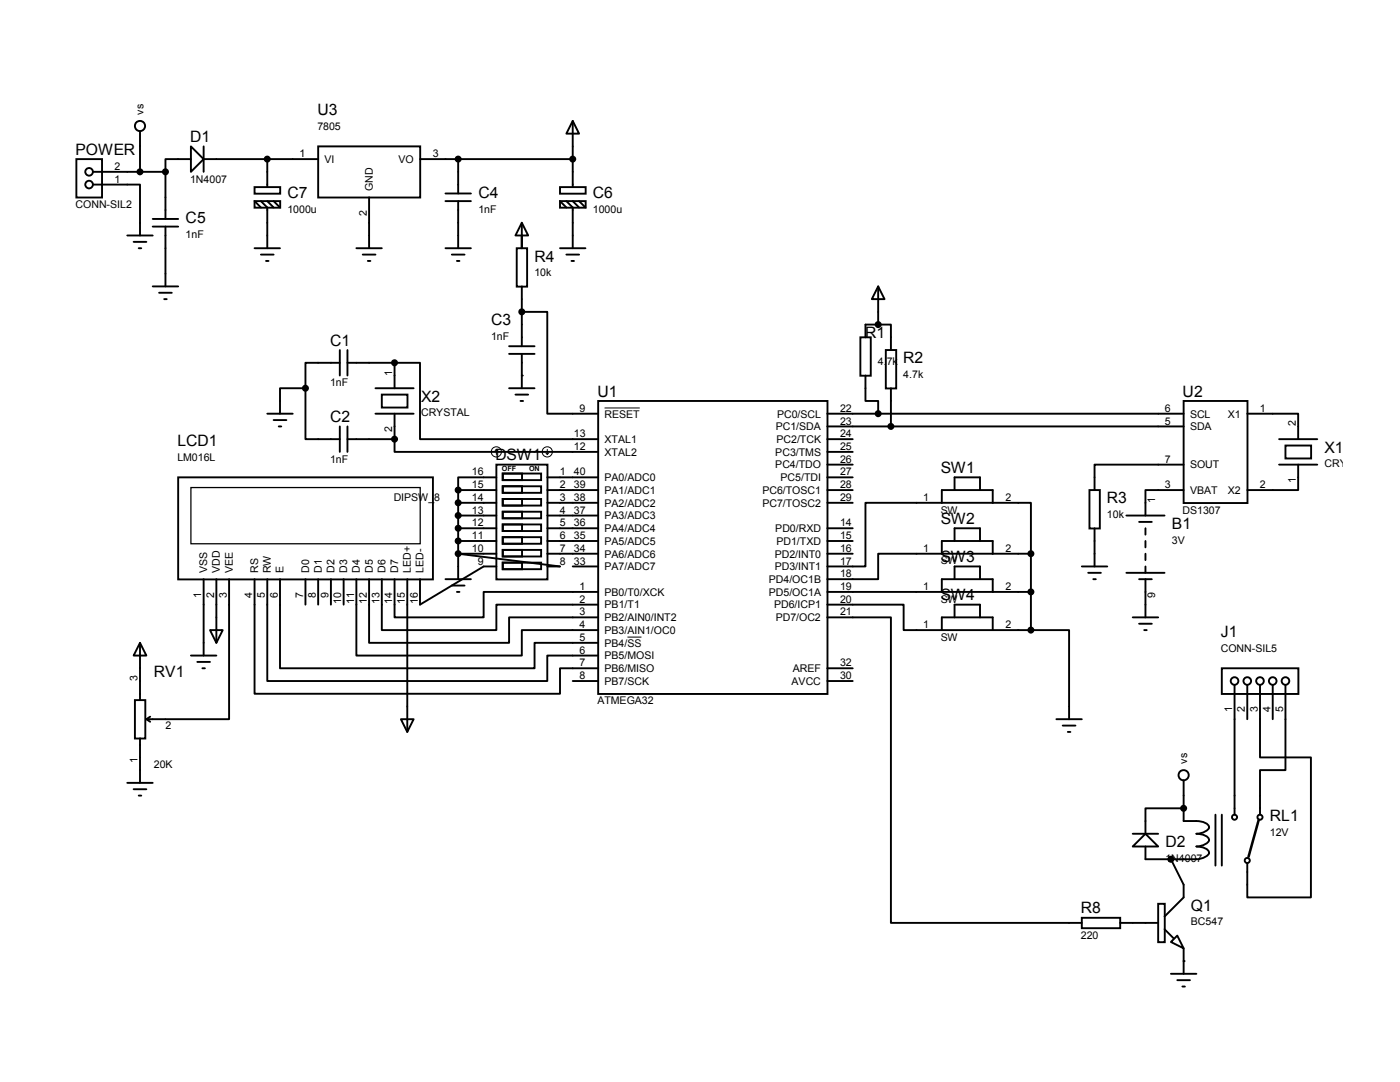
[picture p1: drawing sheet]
<svg xmlns="http://www.w3.org/2000/svg" width="279mm" height="216mm" viewBox="0 0 279 216" stroke-linecap="round" stroke-linejoin="round" font-family="sans-serif">
<g fill="none" stroke="#000" stroke-width=".38">
<path d="M15.2 31.8h5.2v7.6h-5.2zM18.5 36.8h9.4v10.2M18.5 34.3h14.5M27.9 26.2v8.1M33 34.3v9.4M38.1 29.2l2.5 2.6-2.5 2.5zM38.1 31.8h-5.1v2.5M40.6 31.8h22.9M40.6 29.2v5.1M50.8 37.3h5.1v1.4h-5.1zM53.3 31.8v5.5M63.5 29.2h20.4v10.2h-20.4z"/>
<path d="M73.7 39.4v10.1M83.8 31.8h30.5M88.9 38.6h5.1M91.4 31.8v6.8M111.8 37.3h5.1v1.4h-5.1zM114.3 24.1l1.3 2.6h-2.6zM114.3 24.1v13.2M25.4 47h5.1M26.7 48.3h2.5M27.7 49.5h.5M30.5 43.7h5.1M30.5 45.2h5.1"/>
<path d="M30.5 57.2h5.1M31.7 58.4h2.6M32.8 59.7h.5M33 45.2v12M50.8 40.1h5.1v1.3h-5.1zM50.8 49.5h5.1M50.8 40.1l1.3 1.3M52.1 40.1l1.2 1.3v8.1M52.1 50.8h2.5M53.1 52.1h.5M53.3 40.1l1.3 1.3M54.6 40.1l1.3 1.3"/>
<path d="M71.1 49.5h5.1M72.4 50.8h2.5M73.4 52.1h.5M88.9 49.5h5.1M88.9 40.1h5.1M90.2 50.8h2.5M91.2 52.1h.5M91.4 40.1v9.4M103.1 49.5h2.1v7.7h-2.1zM104.1 44.4l1.3 2.6h-2.5zM104.1 44.4v5.1M104.1 57.2v11.9"/>
<path d="M111.8 40.1h5.1v1.3h-5.1zM111.8 49.5h5M111.8 40.1l1.2 1.3M113 40.1l1.3 1.3v8.1M113 50.8h2.6M114 52.1h.6M114.3 40.1l1.3 1.3M115.6 40.1l1.2 1.3M175.3 57.2l1.2 2.5h-2.5zM175.3 57.2v7.6M61 77.5v10.1h6.8M61 77.5h-5.1v5"/>
<path d="M67.8 72.4h-6.8v5.1M67.8 69.8v5.1M69.3 72.4h9.4M69.3 69.8v5.1M74.9 77.5h7.6M76.2 78.7h5.1v2.6h-5.1zM78.7 72.4h5.1v15.2h35.6M78.7 72.4v5.1M101.6 77.5h5.1M101.6 69.1h5.1M101.6 70.6h5.1M102.9 78.7h2.5"/>
<path d="M104.1 62.2h5.1v20.3h10.2M104.1 70.6v6.9M171.7 67.3h2.1v7.7h-2.1zM172.7 74.9v5.1h2.6v2.5M175.3 64.8h2.5v5M175.3 64.8h-2.6v2.5M176.8 69.8h2.1v7.7h-2.1zM177.8 77.5v7.6M35.6 95.2h50.8v20.4h-50.8zM53.3 82.5h5.1M54.6 83.8h2.5M55.6 85.1h.5"/>
<path d="M67.8 85.1v5.1M69.3 87.6h9.4M69.3 85.1v5.1M74.9 82.5h7.6M78.7 87.6v2.6h40.7M78.7 82.5v5.1M91.4 97.8v17.8M91.4 97.8h7.7M99.1 92.7h10.2v22.9h-10.2zM99.1 95.2h-7.7v2.6M100.3 94.5h7.7v1.3h-7.7zM100.3 94.5h3.9v1.3h-3.9z"/>
<path d="M100.3 97h7.7v1.3h-7.7zM100.3 97h3.9v1.3h-3.9zM100.3 99.6h7.7v1.3h-7.7zM100.3 99.6h3.9v1.3h-3.9zM103.9 80h.5M109.2 95.2h10.2M109.2 97.8h10.2M119.4 80h45.7v58.5h-45.7zM165.1 82.5h71.1M165.1 85.1h71.1M165.1 87.6h5.1M165.1 95.2h5.1"/>
<path d="M165.1 97.8h5.1M165.1 90.2h5.1M165.1 92.7h5.1M190.5 97.8v-2.6h5.1v2.6M217.4 97.8h2.1v7.7h-2.1zM236.2 80h12.8v20.4h-12.8zM236.2 92.7h-17.8v5.1M236.2 97.8h-7.6v5.1M248.9 82.5h10.2v5.1M255.3 87.6h7.6M255.3 92.7h7.6M256.5 88.9h5.2v2.6h-5.2z"/>
<path d="M259.1 92.7v5.1h-10.2M40.6 115.6v15.2M43.2 115.6v12.7M45.7 115.6v27.9h-16.5M50.8 115.6v22.8h61v-5.1h7.6M53.3 115.6v20.3h55.9v-5.1h10.2M55.9 115.6v17.7h50.8v-5h12.7M61 115.6v5M63.5 115.6v5M66 115.6v5M68.6 115.6v5M71.1 115.6v15.2h33v-5.1h15.3"/>
<path d="M73.7 115.6v12.7h27.9v-5.1h17.8M76.2 115.6v10.1h22.9v-5.1h20.3M78.7 115.6v7.6h17.8v-5.1h22.9M81.3 115.6v30.4M88.9 115.6h5.1M90.2 116.8h2.5M91.2 118.1h.5M91.4 100.3h7.7M91.4 102.9h7.7M91.4 105.4h7.7M91.4 107.9h7.7M99.1 110.5h-7.7l20.4 2.5h-2.6"/>
<path d="M99.1 113h-2.6l-12.7 7.6v-5M100.3 102.1h7.7v1.3h-7.7zM100.3 102.1h3.9v1.3h-3.9zM100.3 104.6h7.7v1.4h-7.7zM100.3 104.6h3.9v1.4h-3.9zM100.3 107.2h7.7v1.3h-7.7zM100.3 107.2h3.9v1.3h-3.9zM100.3 109.7h7.7v1.3h-7.7zM100.3 109.7h3.9v1.3h-3.9zM100.3 112.3h7.7v1.3h-7.7zM100.3 112.3h3.9v1.3h-3.9zM109.2 100.3h10.2"/>
<path d="M109.2 102.9h10.2M109.2 105.4h10.2M109.2 107.9h10.2M109.2 110.5h10.2M114.3 113h5.1M165.1 100.3h5.1M165.1 105.4h5.1M165.1 107.9h5.1M165.1 110.5h5.1M165.1 118.1h40.6M188 100.3v-2.5h10.1v2.5M188 110.5v-2.6h10.1v2.6"/>
<path d="M188 118.1v-2.5h10.1v2.5M190.5 107.9v-2.5h5.1v2.5M190.5 115.6v-2.6h5.1v2.6M205.7 110.5v-10.2h-33v12.7h-7.6M205.7 110.5h-30.4v5.1h-10.2M205.7 110.5v15.2M215.9 113h5.1M217.2 114.3h2.5M218.2 115.6h.5M218.4 105.4v7.6M224.8 102.9h7.6M224.8 114.3h7.6"/>
<path d="M227.3 115.6h2.6M227.3 104.1h2.6M228.6 105.4v1.3M228.6 107.9v1.3M228.6 110.5v1.3M228.6 113v1.3M228.6 115.6v7.6M26.9 139.7h2.1v7.7h-2.1zM27.9 128.3l1.3 2.5h-2.5zM27.9 128.3v11.4M38.1 130.8h5.1M39.4 132.1h2.5"/>
<path d="M40.4 133.3h.5M41.9 125.7h2.5l-1.2 2.6zM114.3 135.9h5.1M165.1 123.2h12.7v60.9h38.1M165.1 120.6h15.2v5.1h25.4M165.1 133.3h5.1M165.1 135.9h5.1M188 125.7v-2.5h10.1v2.5M190.5 123.2v-2.6h5.1v2.6M205.7 125.7h7.7v17.8M226.1 123.2h5M227.3 124.5h2.6"/>
<path d="M228.3 125.7h.6M243.8 133.3h15.3v5.2h-15.3zM246.4 136.7v25.9M248.9 136.7v6.8M251.5 136.7v14.4h10.1v28h-12.7v-6.9M254 136.7v6.8M256.5 136.7v17h-5v8.9M25.4 156.2h5.1M26.7 157.5h2.5M27.7 158.8h.5M27.9 147.3v8.9M29.2 143.5l.8 .5"/>
<path d="M30 143l-.8 .5M80 143.5h2.5l-1.2 2.5zM210.8 143.5h5.1M212.1 144.8h2.5M213.1 146h.5M236.2 155.7v8.1a8.5 8.5 0 0 1 4.3 .4 .88 .88 0 0 1 .8 .9 .88 .88 0 0 1-.8 .8l-1.7 .5a2.31 2.31 0 0 1 2.5 1.2 2.69 2.69 0 0 1-2.5 1.3 2.31 2.31 0 0 1 2.5 1.3 2.69 2.69 0 0 1-2.5 1.2h-10.2v-2.5M226.1 168.9l2.5-2.5 2.5 2.5zM226.1 166.4h5M233.7 171.4l2.5 5.1v2.6l-3.8 3.8M236.2 161.3h-7.6v5.1M242.6 162.6v10.1M243.8 162.6v10.1"/>
<path d="M215.9 183.1h7.7v2.1h-7.7zM223.5 184.1h7.6M231.1 180.3h1.4v7.7h-1.4zM232.4 185.4l1.8 1.8M233.7 194.3h5.1M234.9 186.7l1.3 2.5-2.5-1.2zM234.9 195.6h2.6M236 196.8h.5M236.2 189.2v5.1"/>
<circle cx="17.8" cy="34.3" r=".76"/>
<circle cx="17.8" cy="36.8" r=".76"/>
<circle cx="27.9" cy="25.1" r="1.02"/>
<circle cx="246.4" cy="135.9" r=".76"/>
<circle cx="248.9" cy="135.9" r=".76"/>
<circle cx="251.5" cy="135.9" r=".76"/>
<circle cx="254" cy="135.9" r=".76"/>
<circle cx="256.5" cy="135.9" r=".76"/>
<circle cx="236.2" cy="154.7" r="1.02"/>
<circle cx="246.4" cy="163.1" r=".51"/>
<circle cx="248.9" cy="171.7" r=".51"/>
<circle cx="251.5" cy="163.1" r=".51"/>
</g>
<g fill="#000">
<circle cx="104.1" cy="74.9" r=".19"/>
<circle cx="236.2" cy="191.8" r=".19"/>
</g>
<g fill="none" stroke="#000" stroke-width=".2">
<path d="M99.1 89.7l-.3 .2M99.1 89.7l.2 .2M99.1 89.7v1M109 90.4l.2 .3M109.2 89.7v1M109.5 90.4l-.3 .3M120.6 81.4h7.1M125.2 127.1h2.8"/>
<circle cx="99.1" cy="90.2" r="1.02"/>
<circle cx="109.2" cy="90.2" r="1.02"/>
</g>
<g fill="#000" stroke="#000" stroke-width=".38">
<circle cx="27.9" cy="34.3" r=".51"/>
<circle cx="33" cy="34.3" r=".51"/>
<circle cx="53.3" cy="31.7" r=".51"/>
<circle cx="91.4" cy="31.7" r=".51"/>
<circle cx="114.3" cy="31.7" r=".51"/>
<circle cx="61" cy="77.5" r=".51"/>
<circle cx="78.7" cy="72.4" r=".51"/>
<circle cx="104.1" cy="62.2" r=".51"/>
<circle cx="175.3" cy="64.8" r=".51"/>
<circle cx="78.7" cy="87.6" r=".51"/>
<circle cx="91.4" cy="97.8" r=".51"/>
<circle cx="175.3" cy="82.5" r=".51"/>
<circle cx="177.8" cy="85.1" r=".51"/>
<circle cx="91.4" cy="110.5" r=".51"/>
<circle cx="91.4" cy="107.9" r=".51"/>
<circle cx="91.4" cy="102.9" r=".51"/>
<circle cx="91.4" cy="100.3" r=".51"/>
<circle cx="91.4" cy="105.4" r=".51"/>
<circle cx="205.7" cy="110.5" r=".51"/>
<circle cx="205.7" cy="118.1" r=".51"/>
<circle cx="205.7" cy="125.7" r=".51"/>
<circle cx="233.7" cy="171.4" r=".51"/>
<circle cx="236.2" cy="161.3" r=".51"/>
</g>
<path d="M251.2 163.6l-2 7.3" fill="none" stroke="#000" stroke-width=".51"/>
<path d="M38.1 97.3h45.8v11.2h-45.8z" fill="none" stroke="#000" stroke-width=".25"/>
<g font-size="3.1">
<text x="63.3" y="23">U3</text>
<text x="37.9" y="28.4">D1</text>
<text x="15.1" y="30.9">POWER</text>
<text x="57.4" y="39.5">C7</text>
<text x="95.5" y="39.5">C4</text>
<text x="118.3" y="39.5">C6</text>
<text x="37" y="44.6">C5</text>
<text x="106.6" y="52.2">R4</text>
<text x="98" y="64.9">C3</text>
<text x="65.9" y="69">C1</text>
<text x="172.6" y="67.4">R1</text>
<text x="180.3" y="72.5">R2</text>
<text x="84" y="80.1">X2</text>
<text x="119.2" y="79.2">U1</text>
<text x="236" y="79.2">U2</text>
<text x="35.4" y="89">LCD1</text>
<text x="65.9" y="84.2">C2</text>
<text x="98.9" y="91.9">DSW1</text>
<text x="187.7" y="94.4">SW1</text>
<text x="264.3" y="90.3">X1</text>
<text x="220.9" y="100.5">R3</text>
<text x="187.7" y="104.6">SW2</text>
<text x="233.8" y="105.5">B1</text>
<text x="187.7" y="112.1">SW3</text>
<text x="187.7" y="119.8">SW4</text>
<text x="243.6" y="127.1">J1</text>
<text x="30.7" y="135">RV1</text>
<text x="253.4" y="163.9">RL1</text>
<text x="232.6" y="169">D2</text>
<text x="215.7" y="182.2">R8</text>
<text x="237.7" y="181.7">Q1</text>
</g>
<g font-size="2.1">
<text x="28.7" y="22.9" transform="rotate(-90 28.7 22.9)">vs</text>
<text x="63.3" y="25.9">7805</text>
<text x="22.9" y="33.9">2</text>
<text x="59.8" y="31.4">1</text>
<text x="64.8" y="32.5">VI</text>
<text x="79.5" y="32.5">VO</text>
<text x="86.4" y="31.4">3</text>
<text x="15.1" y="41.5">CONN-SIL2</text>
<text x="22.9" y="36.4">1</text>
<text x="37.9" y="36.4">1N4007</text>
<text x="74.4" y="38.1" transform="rotate(-90 74.4 38.1)">GND</text>
<text x="37" y="47.5">1nF</text>
<text x="57.4" y="42.4">1000u</text>
<text x="73.2" y="43.1" transform="rotate(-90 73.2 43.1)">2</text>
<text x="95.5" y="42.4">1nF</text>
<text x="118.3" y="42.4">1000u</text>
<text x="106.6" y="55.1">10k</text>
<text x="98" y="67.8">1nF</text>
<text x="65.9" y="77.1">1nF</text>
<text x="78.3" y="74.9" transform="rotate(-90 78.3 74.9)">1</text>
<text x="175.2" y="72.9">4.7k</text>
<text x="180.3" y="75.4">4.7k</text>
<text x="84" y="83.1">CRYSTAL</text>
<text x="115.7" y="82.2">9</text>
<text x="120.6" y="83.3">RESET</text>
<text x="155.1" y="83.3">PC0/SCL</text>
<text x="167.6" y="82.2">22</text>
<text x="232.5" y="82.2">6</text>
<text x="237.5" y="83.3">SCL</text>
<text x="245.1" y="83.3">X1</text>
<text x="251.5" y="82.2">1</text>
<text x="78.3" y="86.3" transform="rotate(-90 78.3 86.3)">2</text>
<text x="114.5" y="89.8">12</text>
<text x="114.5" y="87.2">13</text>
<text x="120.6" y="88.4">XTAL1</text>
<text x="154.8" y="85.9">PC1/SDA</text>
<text x="154.9" y="88.4">PC2/TCK</text>
<text x="167.6" y="84.7">23</text>
<text x="167.6" y="87.2">24</text>
<text x="167.6" y="89.8">25</text>
<text x="232.5" y="84.7">5</text>
<text x="237.5" y="85.9">SDA</text>
<text x="258.6" y="85.1" transform="rotate(-90 258.6 85.1)">2</text>
<text x="35.4" y="91.9">LM016L</text>
<text x="65.9" y="92.3">1nF</text>
<text x="94.2" y="94.9">16</text>
<text x="111.8" y="94.9">1</text>
<text x="114.5" y="94.9">40</text>
<text x="120.6" y="90.9">XTAL2</text>
<text x="154.7" y="90.9">PC3/TMS</text>
<text x="154.7" y="93.5">PC4/TDO</text>
<text x="167.6" y="92.3">26</text>
<text x="167.6" y="94.9">27</text>
<text x="232.5" y="92.3">7</text>
<text x="237.5" y="93.5">SOUT</text>
<text x="264.3" y="93.2">CRYSTAL</text>
<text x="78.6" y="99.9">DIPSW_8</text>
<text x="94.2" y="97.4">15</text>
<text x="94.2" y="99.9">14</text>
<text x="111.8" y="97.4">2</text>
<text x="111.8" y="99.9">3</text>
<text x="114.5" y="99.9">38</text>
<text x="114.5" y="97.4">39</text>
<text x="120.6" y="101.1">PA2/ADC2</text>
<text x="120.6" y="98.6">PA1/ADC1</text>
<text x="120.6" y="96">PA0/ADC0</text>
<text x="152.1" y="98.6">PC6/TOSC1</text>
<text x="152.1" y="101.1">PC7/TOSC2</text>
<text x="155.8" y="96">PC5/TDI</text>
<text x="167.6" y="97.4">28</text>
<text x="167.6" y="99.9">29</text>
<text x="184.2" y="99.9">1</text>
<text x="200.7" y="99.9">2</text>
<text x="230.5" y="100.3" transform="rotate(-90 230.5 100.3)">1</text>
<text x="232.5" y="97.4">3</text>
<text x="237.5" y="98.6">VBAT</text>
<text x="245.1" y="98.6">X2</text>
<text x="251.5" y="97.4">2</text>
<text x="258.6" y="96.4" transform="rotate(-90 258.6 96.4)">1</text>
<text x="94.2" y="102.5">13</text>
<text x="94.2" y="105">12</text>
<text x="94.2" y="107.6">11</text>
<text x="111.8" y="102.5">4</text>
<text x="111.8" y="105">5</text>
<text x="111.8" y="107.6">6</text>
<text x="114.5" y="107.6">35</text>
<text x="114.5" y="105">36</text>
<text x="114.5" y="102.5">37</text>
<text x="120.6" y="106.2">PA4/ADC4</text>
<text x="120.6" y="103.6">PA3/ADC3</text>
<text x="154.7" y="106.2">PD0/RXD</text>
<text x="167.6" y="105">14</text>
<text x="167.6" y="107.6">15</text>
<text x="187.7" y="102.5">SW</text>
<text x="220.9" y="103.4">10k</text>
<text x="236" y="102.5">DS1307</text>
<text x="94.2" y="110.1">10</text>
<text x="95.3" y="112.6">9</text>
<text x="111.8" y="110.1">7</text>
<text x="111.8" y="112.6">8</text>
<text x="114.5" y="112.6">33</text>
<text x="114.5" y="110.1">34</text>
<text x="120.6" y="113.8">PA7/ADC7</text>
<text x="120.6" y="111.3">PA6/ADC6</text>
<text x="120.6" y="108.7">PA5/ADC5</text>
<text x="154.6" y="111.3">PD2/INT0</text>
<text x="154.6" y="113.8">PD3/INT1</text>
<text x="154.9" y="108.7">PD1/TXD</text>
<text x="167.6" y="110.1">16</text>
<text x="167.6" y="112.6">17</text>
<text x="184.2" y="110.1">1</text>
<text x="187.7" y="112.6">SW</text>
<text x="200.7" y="110.1">2</text>
<text x="233.8" y="108.5">3V</text>
<text x="40.2" y="119.3" transform="rotate(-90 40.2 119.3)">1</text>
<text x="41.4" y="114.3" transform="rotate(-90 41.4 114.3)">VSS</text>
<text x="42.7" y="119.3" transform="rotate(-90 42.7 119.3)">2</text>
<text x="43.9" y="114.3" transform="rotate(-90 43.9 114.3)">VDD</text>
<text x="45.3" y="119.3" transform="rotate(-90 45.3 119.3)">3</text>
<text x="46.4" y="114.3" transform="rotate(-90 46.4 114.3)">VEE</text>
<text x="50.3" y="119.3" transform="rotate(-90 50.3 119.3)">4</text>
<text x="51.5" y="114.3" transform="rotate(-90 51.5 114.3)">RS</text>
<text x="52.9" y="119.3" transform="rotate(-90 52.9 119.3)">5</text>
<text x="54.1" y="114.3" transform="rotate(-90 54.1 114.3)">RW</text>
<text x="55.4" y="119.3" transform="rotate(-90 55.4 119.3)">6</text>
<text x="56.6" y="114.3" transform="rotate(-90 56.6 114.3)">E</text>
<text x="60.5" y="119.3" transform="rotate(-90 60.5 119.3)">7</text>
<text x="61.7" y="114.3" transform="rotate(-90 61.7 114.3)">D0</text>
<text x="63" y="119.3" transform="rotate(-90 63 119.3)">8</text>
<text x="64.2" y="114.3" transform="rotate(-90 64.2 114.3)">D1</text>
<text x="65.6" y="119.3" transform="rotate(-90 65.6 119.3)">9</text>
<text x="66.8" y="114.3" transform="rotate(-90 66.8 114.3)">D2</text>
<text x="69.3" y="114.3" transform="rotate(-90 69.3 114.3)">D3</text>
<text x="71.8" y="114.3" transform="rotate(-90 71.8 114.3)">D4</text>
<text x="74.4" y="114.3" transform="rotate(-90 74.4 114.3)">D5</text>
<text x="76.9" y="114.3" transform="rotate(-90 76.9 114.3)">D6</text>
<text x="79.5" y="114.3" transform="rotate(-90 79.5 114.3)">D7</text>
<text x="82" y="114.3" transform="rotate(-90 82 114.3)">LED+</text>
<text x="84.5" y="114.3" transform="rotate(-90 84.5 114.3)">LED-</text>
<text x="115.7" y="117.7">1</text>
<text x="120.6" y="118.9">PB0/T0/XCK</text>
<text x="153.4" y="116.3">PD4/OC1B</text>
<text x="153.4" y="118.9">PD5/OC1A</text>
<text x="167.6" y="115.2">18</text>
<text x="167.6" y="117.7">19</text>
<text x="184.2" y="117.7">1</text>
<text x="200.7" y="117.7">2</text>
<text x="230.5" y="119.3" transform="rotate(-90 230.5 119.3)">9</text>
<text x="68.1" y="120.4" transform="rotate(-90 68.1 120.4)">10</text>
<text x="70.7" y="120.4" transform="rotate(-90 70.7 120.4)">11</text>
<text x="73.2" y="120.4" transform="rotate(-90 73.2 120.4)">12</text>
<text x="75.7" y="120.4" transform="rotate(-90 75.7 120.4)">13</text>
<text x="78.3" y="120.4" transform="rotate(-90 78.3 120.4)">14</text>
<text x="80.8" y="120.4" transform="rotate(-90 80.8 120.4)">15</text>
<text x="83.4" y="120.4" transform="rotate(-90 83.4 120.4)">16</text>
<text x="115.7" y="120.3">2</text>
<text x="115.7" y="122.8">3</text>
<text x="115.7" y="125.3">4</text>
<text x="120.6" y="121.4">PB1/T1</text>
<text x="120.6" y="124">PB2/AIN0/INT2</text>
<text x="154.5" y="121.4">PD6/ICP1</text>
<text x="154.8" y="124">PD7/OC2</text>
<text x="167.6" y="120.3">20</text>
<text x="167.6" y="122.8">21</text>
<text x="184.2" y="125.3">1</text>
<text x="187.7" y="120.2">SW</text>
<text x="200.7" y="125.3">2</text>
<text x="115.7" y="127.9">5</text>
<text x="115.7" y="130.4">6</text>
<text x="120.6" y="126.5">PB3/AIN1/OC0</text>
<text x="120.6" y="129">PB4/SS</text>
<text x="120.6" y="131.6">PB5/MOSI</text>
<text x="187.7" y="127.8">SW</text>
<text x="243.6" y="130">CONN-SIL5</text>
<text x="27.5" y="135.9" transform="rotate(-90 27.5 135.9)">3</text>
<text x="115.7" y="133">7</text>
<text x="115.7" y="135.5">8</text>
<text x="120.6" y="134.1">PB6/MISO</text>
<text x="120.6" y="136.7">PB7/SCK</text>
<text x="158" y="136.7">AVCC</text>
<text x="158.2" y="134.1">AREF</text>
<text x="167.6" y="133">32</text>
<text x="167.6" y="135.5">30</text>
<text x="119.2" y="140.5">ATMEGA32</text>
<text x="245.9" y="142.2" transform="rotate(-90 245.9 142.2)">1</text>
<text x="248.5" y="142.2" transform="rotate(-90 248.5 142.2)">2</text>
<text x="251" y="142.2" transform="rotate(-90 251 142.2)">3</text>
<text x="253.5" y="142.2" transform="rotate(-90 253.5 142.2)">4</text>
<text x="256.1" y="142.2" transform="rotate(-90 256.1 142.2)">5</text>
<text x="33" y="145.5">2</text>
<text x="27.5" y="152.3" transform="rotate(-90 27.5 152.3)">1</text>
<text x="30.7" y="153.2">20K</text>
<text x="236.9" y="152.4" transform="rotate(-90 236.9 152.4)">vs</text>
<text x="253.4" y="166.8">12V</text>
<text x="232.6" y="171.9">1N4007</text>
<text x="237.7" y="184.6">BC547</text>
<text x="215.7" y="187.3">220</text>
</g>
<g font-size="1.4">
<text x="100.2" y="94.1">OFF</text>
<text x="105.6" y="94.1">ON</text>
</g>
</svg>
